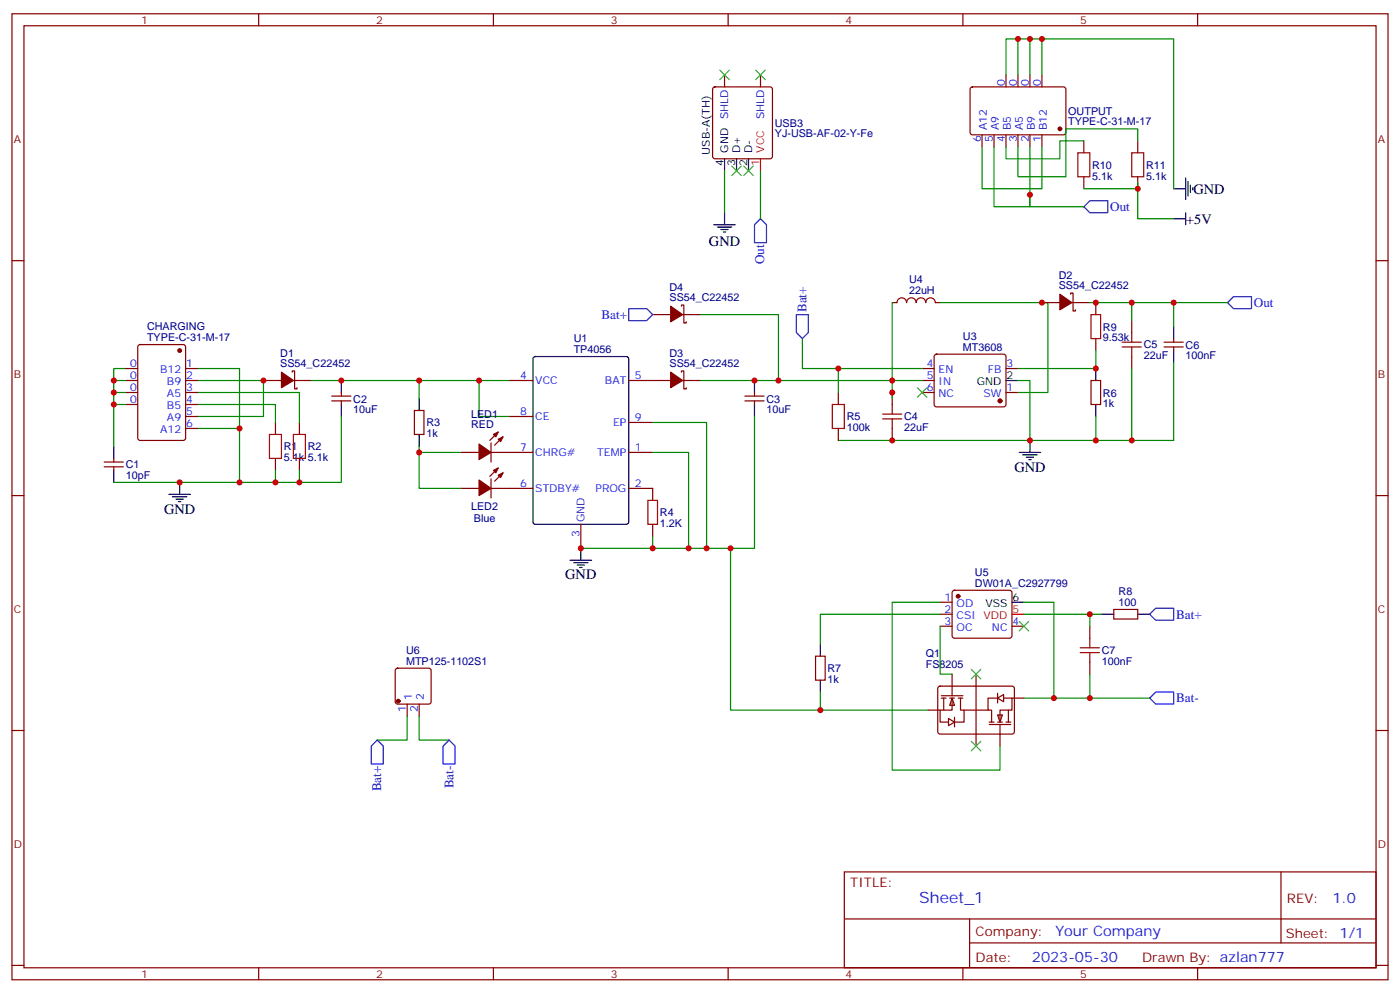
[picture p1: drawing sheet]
<svg xmlns="http://www.w3.org/2000/svg" width="412mm" height="292mm" viewBox="0 0 412 292" stroke-linecap="round" stroke-linejoin="round" font-family="sans-serif">
<g fill="none" stroke="#870000" stroke-width=".35">
<path d="M3.5 4.1h405.4v284.3h-405.4zM7.1 7.6h398.2v277.3h-398.2zM76.2 4.1v3.5M145.3 4.1v3.5M214.5 4.1v3.5M283.6 4.1v3.5M352.8 4.1v3.5M3.5 76.7h3.6M405.3 76.7h3.6M262.8 89.1h1.4M264.2 89.1a1.41 1.41 0 0 1 1.4-1.4 1.41 1.41 0 0 1 1.5 1.4M267.1 89.1a1.41 1.41 0 0 1 1.4-1.4 1.41 1.41 0 0 1 1.4 1.4"/>
<path d="M269.9 89.1a1.41 1.41 0 0 1 1.4-1.4 1.41 1.41 0 0 1 1.4 1.4M272.7 89.1a1.41 1.41 0 0 1 1.4-1.4 1.41 1.41 0 0 1 1.4 1.4h1.4M306.9 89.1h5.3M315.4 86.6v-.3h.7v5.2h.7v-.3M315.7 89.1h5.3M322.8 89.1v3.5M322.8 99.7v3.5M333.4 94.4v3.5M345.7 99.7v1M77.6 112h5.3M86.1 109.5v-.3h.7v5.3h.7v-.4M86.4 112h5.3"/>
<path d="M97.7 118h5.7M97.7 116.6h5.7M100.5 115.5v1.1M100.5 118v1.1M149.9 112h7.1M185.2 112h7.1M219.4 118h5.7M219.4 116.6h5.7M222.2 115.5v1.1M222.2 118v1.1M246.9 115.5v3.6M262.8 115.5v3.6"/>
<path d="M271.6 112h3.6M271.6 115.5h3.6M271.6 108.5h3.6M275.4 104.5l.5-.3h19.7l.5 .3 .2 .5v14.3l-.7 .5-20-.1-.4-.6v-14.1zM296.3 115.5h3.6M296.3 108.5h3.6M321.4 112h2.8v7.1h-2.8zM333.4 105v3.5M342.9 102.1h5.6M342.9 100.7h5.6M345.7 102.1v1.1M30.7 137.4h5.6"/>
<path d="M30.7 136h5.6M33.5 134.9v1.1M33.5 137.4v1.1M81.1 124.4v3.5M81.1 134.9v3.6M88.2 124.4v3.5M88.2 134.9v3.6M122.1 120.8h2.8v7.1h-2.8zM146.8 137.8l-2.5 2.4M148.2 139.2l-2.5 2.4M149.9 133.2h7.1M149.9 122.6h7.1"/>
<path d="M185.2 133.2h7.1M185.2 124.4h7.1M246.9 126.1v3.5M262.8 126.1v3.5M3.5 145.9h3.6M135.8 143.8h5.3M144.6 143.8h12.4M144.6 140.9v5.7M171.1 154.3v7.1M185.2 143.8h7.1v3.5M192.3 154.3v3.6M405.3 145.9h3.6"/>
<path d="M276.9 177.3h3.6M280.7 173.9l.5-.2h16.2l.5 .2 .2 .5v12.7l-.2 .5-.5 .3h-16.2l-.5-.3-.2-.5v-12.7zM276.9 180.8h3.6M276.9 184.3h3.6M298.1 184.3h3.5M3.5 215h3.6M405.3 215h3.6M248.7 256.6h156.6v28.3h-156.6zM377.3 256.7v20.8M248.7 270.5h156.5M285.6 277.5h119.6M285.6 270.5v14.1"/>
<path d="M3.5 284.2h3.6M76.2 284.9v3.5M145.3 284.9v3.5M214.5 284.9v3.5M283.6 284.9v3.5M352.8 284.9v3.5M405.3 284.2h3.6"/>
</g>
<g fill="none" stroke="#000" stroke-width=".35">
<path d="M345.7 96.1v3.6M100.5 112v3.5M100.5 119.1v3.5M123.5 117.3v3.5M157.2 105.2l.5-.2h26.8l.7 .4v48.2l-.5 .7h-27l-.7-.4v-48.2zM222.2 112v3.5M222.2 119.1v3.5M296.3 112h3.6M322.8 108.5v3.5M322.8 119.1v3.5M345.7 103.2v3.5M33.5 131.4v3.5"/>
<path d="M33.5 138.5v3.5M123.5 127.9v3.5M300.2 133.2h6.4M301.3 133.9h4.2M302.3 134.6h2.1M303 135.3h.7M303.4 129.6v3.6M49.7 145.5h6.4M50.8 146.2h4.2M51.9 146.9h2.1M52.6 147.6h.7M52.9 142v3.5"/>
<path d="M167.9 164.9h6.4M169 165.6h4.2M170 166.3h2.2M170.7 167h.7M171.1 161.4v3.5M298.1 177.3h3.5"/>
</g>
<g fill="none" stroke="#008700" stroke-width=".35">
<path d="M236.4 99.7v8.8h10.5M262.8 89.1v28.2M276.9 89.1h31.8v26.4h-8.8M321 89.1h12.4v5.3M333.4 89.1h12.3v7M345.7 89.1h15.9M37 108.5h-3.5v22.9M58.2 108.5h12.4v33.5h-37.1M58.2 112h19.4v10.6h-19.4M58.2 115.5h30v8.9M58.2 119.1h22.9v5.3M91.7 112h58.2"/>
<path d="M123.5 112v5.3M141.1 112v10.6h8.8M271.6 108.5h-24.7v7M299.9 112h3.5v17.6h-56.5M322.8 103.2v5.3h-22.9M333.4 108.5v21.1h-30M345.7 106.7v22.9h-12.3M58.2 126.1h12.4M81.1 138.5v3.5M88.2 138.5v3.5h-17.6M100.5 122.6v19.4h-12.3M123.5 131.4v1.8h12.3"/>
<path d="M123.5 133.2v10.6h12.3M192.3 124.4h15.8v37h-37M192.3 133.2h10.5v28.2M322.8 122.6v7M192.3 157.9v3.5"/>
</g>
<g fill="#870000" stroke="#870000" stroke-width=".35">
<path d="M82.9 109.5l3.5 2.5-3.5 2.1z"/>
<path d="M146.8 139.9l1.4-.7-.7 1.4z"/>
<path d="M145.3 138.5l1.5-.7-.8 1.4z"/>
<path d="M141.1 141.3l3.5 2.5-3.5 2.1z"/>
<path d="M312.2 86.6l3.5 2.5-3.5 2.1z"/>
<circle cx="294.6" cy="118" r=".53"/>
<circle cx="282.2" cy="175.5" r=".53"/>
</g>
<g fill="none" stroke="#a10000" stroke-width=".35">
<path d="M321.4 92.6h2.8v7.1h-2.8zM333.4 97.9v2.8M245.2 119.1h3.5v7h-3.5zM262.8 119.1v2.8M330.6 102.1h5.6M330.6 100.7h5.6M333.4 102.1v2.9M79.4 127.9h3.5v7h-3.5zM86.4 127.9h3.6v7h-3.6zM260 123.3h5.6M260 121.9h5.6M262.8 123.3v2.8"/>
<path d="M190.9 147.3h2.8v7h-2.8z"/>
</g>
<path d="M270.2 114.1l2.8 2.8M273 114.1l-2.8 2.8M300.2 182.9l2.8 2.8M303 182.9l-2.8 2.8" fill="none" stroke="#3c3" stroke-width=".35"/>
<path d="M361.6 89.1l1.8-1.8h5.3v3.5h-5.3z" fill="none" stroke="#00f" stroke-width=".35"/>
<path d="M298.1 180.8h3.5" fill="none" stroke="#f00" stroke-width=".35"/>
<g fill="#fff" stroke="#870000" stroke-width=".35">
<path d="M280.5 205.5l.7 2.1h-1.4z"/>
<path d="M279.4 211.5l1.8 1-1.8 1.1z"/>
</g>
<path d="M280.5 198.4v6.4M287.5 198.4v3.6M273.4 209h3.5M277.3 204.8h6.3M277.3 205.5h1.4M278 205.5v3.5M279.8 205.5h1.4M280.5 205.5v3.5h-3.6v3.5h2.5M281.2 211.1v2.9M282.2 205.5h1.4M282.9 205.5v3.5h1.1v3.5h-2.8" fill="none" stroke="#870000" stroke-width=".35"/>
<g fill="#fff" stroke="#870000" stroke-width=".35">
<path d="M293.9 210.4h1.4l-.7 2.1z"/>
<path d="M293.9 205.5l1.7-1.1v2.2z"/>
</g>
<g fill="none" stroke="#870000" stroke-width=".35">
<path d="M210.1 25.8l.5-.2h16.2l.5 .2 .2 .5v19.7l-.2 .5-.5 .2h-16.2l-.5-.2-.2-.5v-19.7zM213.4 22v3.6M224 22v3.6M286 25.8l.5-.2h27l.5 .7-.1 13-.6 .4-27.1-.1-.4-.6v-12.7zM289.3 39.7v3.5M292.8 39.7v3.5M296.3 22v3.6M296.3 39.7v3.5M299.9 22v3.6M299.9 39.7v3.5M303.4 22v3.6M303.4 39.7v3.5"/>
<path d="M306.9 22v3.6M306.9 39.7v3.5M319.3 41.5v3.5M319.3 52v3.6M335.1 41.5v3.5M335.1 52v3.6M192.3 92.6h5.3M200.7 90.1v-.3h.7v5.3h.7v-.4M201.1 92.6h5.3M37 108.5h3.6M37 112h3.6M37 115.5h3.6"/>
<path d="M37 119.1h3.6M40.8 101.6l.5-.2h12.7l.6 .5 .1 27-.5 .7h-12.9l-.7-.4v-27.1zM54.7 108.5h3.5M54.7 112h3.5M54.7 115.5h3.5M54.7 119.1h3.5M192.3 112h5.3M200.7 109.5v-.3h.7v5.3h.7v-.4M201.1 112h5.3M54.7 122.6h3.5M54.7 126.1h3.5M135.8 133.2h5.3"/>
<path d="M144.6 133.2h5.3M144.6 130.4v5.6M146.8 127.2l-2.5 2.4M148.2 128.6l-2.5 2.5M328.1 179.4h7v2.8h-7zM116.7 196.9l.4-.2h9.2l.5 .2 .2 .5v9.2l-.2 .5-.5 .2h-9.2l-.5-.3-.2-.4v-9.2zM240.2 193.1h2.9v7.1h-2.9zM321 184.3v3.6M321 194.9v3.5M119.9 207.3v3.5M123.5 207.3v3.5M276.5 202.2l.4-.2h21.5l.4 .7-.1 12.9-.6 .5-21.4-.1-.5-.6v-12.7z"/>
<path d="M284 209h7M287.5 202v17.6M291.4 213.3h6.3M291.4 212.5h1.4M293.9 205.5h-2.9v3.5h1.1v3.5M293.9 204.1v2.8M293.9 212.5h1.4M294.6 213.3v6.3M295.6 205.5h2.5v3.5h-3.5v3.5M296.3 212.5h1.4M297 209v3.5M298.1 205.5h3.5"/>
</g>
<g fill="none" stroke="#008700" stroke-width=".35">
<path d="M299.9 11.5v10.5M303.4 11.5v10.5M306.9 11.5v10.5M296.3 22v-10.5h49.4v44.1M213.4 50.3v12.3M224 50.3v14.1M289.3 43.2v12.4h17.6v-12.4M292.8 43.2v17.7h10.6v-17.7M303.4 57.3v3.6h15.9M319.3 41.5h-7.1v5.2h-15.9v-3.5M319.3 55.6h15.8M335.1 41.5v-3.6h-21.1v14.1h-14.1v-8.8"/>
<path d="M335.1 53.8v10.6h10.6M206.4 92.6h22.9v19.4M33.5 112h3.5M33.5 115.5h3.5M33.5 119.1h3.5M206.4 112h65.2M222.2 122.6v38.8h-14.1M215.2 161.4v47.6h26.5M276.9 177.3h-14.1v49.4h31.8v-7.1M301.6 177.3h8.8v28.2h-8.8M276.9 184.3v14.1h3.6M276.9 180.8h-35.2v8.8"/>
<path d="M301.6 180.8h19.4v3.5M321 198.4v7.1h-10.6M321 180.8h3.6M119.9 210.8v7h-8.8M123.5 210.8v7h8.8M241.7 203.7v5.3h31.7M321 205.5h17.7"/>
</g>
<g fill="none" stroke="#000" stroke-width=".35">
<path d="M213.4 46.7v3.6M217 46.7v3.6M220.5 46.7v3.6M345.7 55.6h3.5M349.2 52.4v6.3M350 53.4v4.3M350.7 54.5v2.1M351.4 55.2v.7M210.3 66.1h6.3M211.3 66.9h4.2M212.4 67.6h2.1M213.1 68.3h.7"/>
<path d="M213.4 62.6v3.5M345.7 64.4h3.5M349.2 62.6v3.5M241.7 189.6v3.5M324.6 180.8h3.5M335.1 180.8h3.6M241.7 200.2v3.5"/>
</g>
<path d="M212 20.6l2.8 2.9M214.8 20.6l-2.8 2.9M222.6 20.6l2.8 2.9M225.4 20.6l-2.8 2.9M215.5 48.9l2.9 2.8M218.4 48.9l-2.9 2.8M219.1 48.9l2.8 2.8M221.9 48.9l-2.8 2.8M286.1 197l2.8 2.8M288.9 197l-2.8 2.8M286.1 218.2l2.8 2.8M288.9 218.2l-2.8 2.8" fill="none" stroke="#3c3" stroke-width=".35"/>
<path d="M317.5 45h3.5v7h-3.5zM333.4 45h3.5v7h-3.5zM318.2 192.1h5.6M318.2 190.7h5.6M321 187.9v2.8M321 192.1v2.8" fill="none" stroke="#a10000" stroke-width=".35"/>
<path d="M224 64.4l1.8 1.7v5.3h-3.6v-5.3zM319.3 60.9l1.7-1.8h5.3v3.5h-5.3zM185.2 90.8h5.3l1.8 1.8-1.8 1.8h-5.3zM234.6 92.6h3.5v5.3l-1.7 1.8-1.8-1.8zM338.7 180.8l1.7-1.8h5.3v3.6h-5.3zM111.1 217.8l1.8 1.8v5.3h-3.5v-5.3zM132.3 217.8l1.8 1.8v5.3h-3.6v-5.3zM338.7 205.5l1.7-1.8h5.3v3.6h-5.3z" fill="none" stroke="#00f" stroke-width=".35"/>
<g fill="#870000" stroke="#870000" stroke-width=".35">
<path d="M146.8 129.3l1.4-.7-.7 1.4z"/>
<path d="M145.3 127.9l1.5-.7-.8 1.4z"/>
<path d="M141.1 130.7l3.5 2.5-3.5 2.1z"/>
<path d="M197.6 109.5l3.5 2.5-3.5 2.1z"/>
<path d="M197.6 90.1l3.5 2.5-3.5 2.1z"/>
<circle cx="117.3" cy="206.4" r=".53"/>
<circle cx="52.9" cy="103.2" r=".53"/>
<circle cx="312.2" cy="37.9" r=".53"/>
</g>
<path d="M224 46.7v3.6" fill="none" stroke="#f00" stroke-width=".35"/>
<g fill="#c00">
<circle cx="70.6" cy="126.1" r=".88"/>
<circle cx="52.9" cy="142" r=".88"/>
<circle cx="70.6" cy="142" r=".88"/>
<circle cx="81.1" cy="142" r=".88"/>
<circle cx="77.6" cy="112" r=".88"/>
<circle cx="88.2" cy="142" r=".88"/>
<circle cx="100.5" cy="112" r=".88"/>
<circle cx="141.1" cy="112" r=".88"/>
<circle cx="123.5" cy="133.2" r=".88"/>
<circle cx="123.5" cy="112" r=".88"/>
<circle cx="171.1" cy="161.4" r=".88"/>
<circle cx="192.3" cy="161.4" r=".88"/>
<circle cx="202.8" cy="161.4" r=".88"/>
<circle cx="262.8" cy="115.5" r=".88"/>
<circle cx="303.4" cy="129.6" r=".88"/>
<circle cx="306.9" cy="89.1" r=".88"/>
<circle cx="333.4" cy="89.1" r=".88"/>
<circle cx="333.4" cy="129.6" r=".88"/>
<circle cx="345.7" cy="89.1" r=".88"/>
<circle cx="262.8" cy="129.6" r=".88"/>
<circle cx="246.9" cy="108.5" r=".88"/>
<circle cx="322.8" cy="89.1" r=".88"/>
<circle cx="322.8" cy="108.5" r=".88"/>
<circle cx="322.8" cy="129.6" r=".88"/>
<circle cx="321" cy="180.8" r=".88"/>
<circle cx="33.5" cy="112" r=".88"/>
<circle cx="33.5" cy="115.5" r=".88"/>
<circle cx="33.5" cy="119.1" r=".88"/>
<circle cx="303.4" cy="57.3" r=".88"/>
<circle cx="310.4" cy="205.5" r=".88"/>
<circle cx="321" cy="205.5" r=".88"/>
<circle cx="208.1" cy="161.4" r=".88"/>
<circle cx="241.7" cy="209" r=".88"/>
<circle cx="215.2" cy="161.4" r=".88"/>
<circle cx="299.9" cy="11.5" r=".88"/>
<circle cx="303.4" cy="11.5" r=".88"/>
<circle cx="306.9" cy="11.5" r=".88"/>
<circle cx="335.1" cy="55.6" r=".88"/>
<circle cx="262.8" cy="112" r=".88"/>
<circle cx="222.3" cy="112" r=".88"/>
<circle cx="229.3" cy="112" r=".88"/>
</g>
<text font-size="4.6" fill="#00f" x="270.8" y="265.7">Sheet_1</text>
<g font-size="4.2">
<text x="351.5" y="57">GND</text>
<text x="349.4" y="65.8">+5V</text>
<text x="208.8" y="72.3">GND</text>
<text x="298.8" y="138.8">GND</text>
<text x="48.3" y="151.2">GND</text>
<text x="166.5" y="170.6">GND</text>
</g>
<g font-size="4.2" fill="#00f">
<text x="392.5" y="265.9">1.0</text>
<text x="310.9" y="275.5">Your Company</text>
<text x="304" y="283.3">2023-05-30</text>
</g>
<g font-size="3.9" fill="#00f">
<text x="327" y="62.1">Out</text>
<text x="225.1" y="77.8" transform="rotate(-90 225.1 77.8)">Out</text>
<text x="177.2" y="93.9">Bat+</text>
<text x="237.5" y="91.9" transform="rotate(-90 237.5 91.9)">Bat+</text>
<text x="369.4" y="90.4">Out</text>
<text x="346.4" y="182.1">Bat+</text>
<text x="346.4" y="206.7">Bat-</text>
<text x="112.3" y="232.9" transform="rotate(-90 112.3 232.9)">Bat+</text>
<text x="133.5" y="232.1" transform="rotate(-90 133.5 232.1)">Bat-</text>
</g>
<g font-size="3.9" fill="#800">
<text x="250.5" y="261.2">TITLE:</text>
<text x="379.1" y="265.9">REV:</text>
<text x="287.4" y="275.4">Company:</text>
<text x="378.7" y="276">Sheet: 1/1</text>
<text x="287.4" y="283.1">Date:</text>
<text x="336.4" y="283.2">Drawn By: azlan777</text>
</g>
<g font-size="3.2" fill="#800">
<text x="41.6" y="7.1">1</text>
<text x="110.8" y="7.1">2</text>
<text x="179.9" y="7.1">3</text>
<text x="249.1" y="7.1">4</text>
<text x="318.2" y="7.1">5</text>
<text x="4.1" y="42.2">A</text>
<text x="405.9" y="42.2">A</text>
<text x="4.1" y="111.3">B</text>
<text x="405.9" y="111.3">B</text>
<text x="4.1" y="180.4">C</text>
<text x="405.9" y="180.4">C</text>
<text x="4.1" y="249.6">D</text>
<text x="405.9" y="249.6">D</text>
<text x="41.6" y="287.9">1</text>
<text x="110.8" y="287.9">2</text>
<text x="179.9" y="287.9">3</text>
<text x="249.1" y="287.9">4</text>
<text x="318.2" y="287.9">5</text>
</g>
<g font-size="3.2" fill="#00f">
<text x="296" y="25.4" transform="rotate(-90 296 25.4)">0</text>
<text x="299.5" y="25.4" transform="rotate(-90 299.5 25.4)">0</text>
<text x="303" y="25.4" transform="rotate(-90 303 25.4)">0</text>
<text x="306.6" y="25.4" transform="rotate(-90 306.6 25.4)">0</text>
<text x="214.5" y="35" transform="rotate(-90 214.5 35)">SHLD</text>
<text x="225.1" y="35" transform="rotate(-90 225.1 35)">SHLD</text>
<text x="288.9" y="41.9" transform="rotate(-90 288.9 41.9)">6</text>
<text x="290.7" y="38.4" transform="rotate(-90 290.7 38.4)">A12</text>
<text x="292.5" y="41.9" transform="rotate(-90 292.5 41.9)">5</text>
<text x="294.2" y="38.4" transform="rotate(-90 294.2 38.4)">A9</text>
<text x="296" y="41.9" transform="rotate(-90 296 41.9)">4</text>
<text x="297.7" y="38.4" transform="rotate(-90 297.7 38.4)">B5</text>
<text x="299.5" y="41.9" transform="rotate(-90 299.5 41.9)">3</text>
<text x="301.3" y="38.4" transform="rotate(-90 301.3 38.4)">A5</text>
<text x="303" y="41.9" transform="rotate(-90 303 41.9)">2</text>
<text x="304.8" y="38.4" transform="rotate(-90 304.8 38.4)">B9</text>
<text x="306.6" y="41.9" transform="rotate(-90 306.6 41.9)">1</text>
<text x="308.3" y="38.4" transform="rotate(-90 308.3 38.4)">B12</text>
<text x="38.4" y="108.1">0</text>
<text x="38.4" y="111.7">0</text>
<text x="47.2" y="109.9">B12</text>
<text x="49.2" y="113.4">B9</text>
<text x="54.9" y="108.1">1</text>
<text x="54.9" y="111.7">2</text>
<text x="153.2" y="111.7">4</text>
<text x="157.7" y="113.1">VCC</text>
<text x="178.2" y="113.1">BAT</text>
<text x="187" y="111.7">5</text>
<text x="273" y="108.1">4</text>
<text x="273" y="111.7">5</text>
<text x="276.5" y="109.9">EN</text>
<text x="276.5" y="113.4">IN</text>
<text x="291" y="109.9">FB</text>
<text x="296.5" y="108.1">3</text>
<text x="38.4" y="115.2">0</text>
<text x="38.4" y="118.7">0</text>
<text x="49.2" y="116.9">A5</text>
<text x="54.9" y="115.2">3</text>
<text x="54.9" y="118.7">4</text>
<text x="273" y="115.2">6</text>
<text x="276.5" y="116.9">NC</text>
<text x="289.7" y="116.9">SW</text>
<text x="296.5" y="115.2">1</text>
<text x="49.2" y="120.5">B5</text>
<text x="49.2" y="124">A9</text>
<text x="54.9" y="122.2">5</text>
<text x="54.9" y="125.8">6</text>
<text x="153.2" y="122.2">8</text>
<text x="157.7" y="123.6">CE</text>
<text x="180.6" y="125.4">EP</text>
<text x="187" y="124">9</text>
<text x="47.2" y="127.5">A12</text>
<text x="153.2" y="132.8">7</text>
<text x="157.7" y="134.2">CHRG#</text>
<text x="176" y="134.2">TEMP</text>
<text x="187" y="132.8">1</text>
<text x="153.2" y="143.4">6</text>
<text x="187" y="143.4">2</text>
<text x="157.7" y="144.8">STDBY#</text>
<text x="175.4" y="144.8">PROG</text>
<text x="172.2" y="153.6" transform="rotate(-90 172.2 153.6)">GND</text>
<text x="170.7" y="158.1" transform="rotate(-90 170.7 158.1)">3</text>
<text x="278.3" y="176.9">1</text>
<text x="281.8" y="178.7">OD</text>
<text x="278.3" y="180.4">2</text>
<text x="278.3" y="184">3</text>
<text x="281.8" y="182.2">CSI</text>
<text x="281.8" y="185.7">OC</text>
<text x="292.2" y="185.7">NC</text>
<text x="298.3" y="184">4</text>
<text x="119.6" y="209.4" transform="rotate(-90 119.6 209.4)">1</text>
<text x="121.4" y="206" transform="rotate(-90 121.4 206)">1</text>
<text x="123.1" y="209.4" transform="rotate(-90 123.1 209.4)">2</text>
<text x="124.9" y="206" transform="rotate(-90 124.9 206)">2</text>
</g>
<g font-size="3.2" fill="#000080">
<text x="314.7" y="33.8">OUTPUT</text>
<text x="228.2" y="40.4">YJ-USB-AF-02-Y-Fe</text>
<text x="228.2" y="37.3">USB3</text>
<text x="314.7" y="36.9">TYPE-C-31-M-17</text>
<text x="321.7" y="52.9">5.1k</text>
<text x="321.7" y="49.7">R10</text>
<text x="337.6" y="52.9">5.1k</text>
<text x="337.6" y="49.7">R11</text>
<text x="267.8" y="83.4">U4</text>
<text x="311.9" y="82.1">D2</text>
<text x="197.2" y="88.7">SS54_C22452</text>
<text x="197.2" y="85.6">D4</text>
<text x="267.8" y="86.6">22uH</text>
<text x="311.9" y="85.2">SS54_C22452</text>
<text x="43.3" y="100.4">TYPE-C-31-M-17</text>
<text x="43.3" y="97.3">CHARGING</text>
<text x="169" y="100.7">U1</text>
<text x="283.6" y="100.1">U3</text>
<text x="324.9" y="100.4">9.53k</text>
<text x="324.9" y="97.3">R9</text>
<text x="82.6" y="105">D1</text>
<text x="169" y="103.9">TP4056</text>
<text x="197.2" y="105">D3</text>
<text x="283.6" y="103.2">MT3608</text>
<text x="336.9" y="105.7">22uF</text>
<text x="336.9" y="102.5">C5</text>
<text x="349.2" y="105.7">100nF</text>
<text x="349.3" y="102.6">C6</text>
<text x="82.6" y="108.1">SS54_C22452</text>
<text x="197.2" y="108.1">SS54_C22452</text>
<text x="104.1" y="118.5">C2</text>
<text x="225.8" y="118.5">C3</text>
<text x="324.9" y="119.9">1k</text>
<text x="324.9" y="116.7">R6</text>
<text x="104.1" y="121.7">10uF</text>
<text x="125.6" y="125.5">R3</text>
<text x="138.8" y="122.9">LED1</text>
<text x="225.8" y="121.7">10uF</text>
<text x="249.4" y="123.8">R5</text>
<text x="266.3" y="123.7">C4</text>
<text x="125.6" y="128.7">1k</text>
<text x="138.8" y="126.1">RED</text>
<text x="249.4" y="126.8">100k</text>
<text x="266.3" y="126.8">22uF</text>
<text x="37" y="137.9">C1</text>
<text x="83.6" y="135.8">5.1k 5.1k</text>
<text x="83.6" y="132.6">R1</text>
<text x="90.7" y="132.6">R2</text>
<text x="37" y="141.1">10pF</text>
<text x="138.8" y="150.2">LED2</text>
<text x="139.6" y="153.8">Blue</text>
<text x="194.4" y="155.1">1.2K</text>
<text x="194.4" y="152">R4</text>
<text x="287.2" y="172.7">DW01A_C2927799</text>
<text x="287.2" y="169.5">U5</text>
<text x="329.5" y="178.3">100</text>
<text x="329.5" y="175.2">R8</text>
<text x="119.6" y="195.6">MTP125-1102S1</text>
<text x="119.6" y="192.5">U6</text>
<text x="243.8" y="197.7">R7</text>
<text x="272.7" y="196.7">FS8205</text>
<text x="272.7" y="193.5">Q1</text>
<text x="324.6" y="195.6">100nF</text>
<text x="324.6" y="192.4">C7</text>
<text x="243.8" y="200.9">1k</text>
</g>
<g font-size="3.2">
<text x="209.1" y="45.5" transform="rotate(-90 209.1 45.5)">USB-A(TH)</text>
<text x="214.5" y="45" transform="rotate(-90 214.5 45)">GND</text>
<text x="218" y="45" transform="rotate(-90 218 45)">D+</text>
<text x="221.5" y="45" transform="rotate(-90 221.5 45)">D-</text>
<text x="213.1" y="48.8" transform="rotate(-90 213.1 48.8)">4</text>
<text x="216.6" y="48.8" transform="rotate(-90 216.6 48.8)">3</text>
<text x="220.1" y="48.8" transform="rotate(-90 220.1 48.8)">2</text>
<text x="287.7" y="113.4">GND</text>
<text x="296.5" y="111.7">2</text>
<text x="290.3" y="178.7">VSS</text>
<text x="298.3" y="176.9">6</text>
</g>
<g font-size="3.2" fill="#f00">
<text x="225.1" y="45" transform="rotate(-90 225.1 45)">VCC</text>
<text x="223.7" y="48.8" transform="rotate(-90 223.7 48.8)">1</text>
<text x="289.7" y="182.2">VDD</text>
<text x="298.3" y="180.4">5</text>
</g>
</svg>
